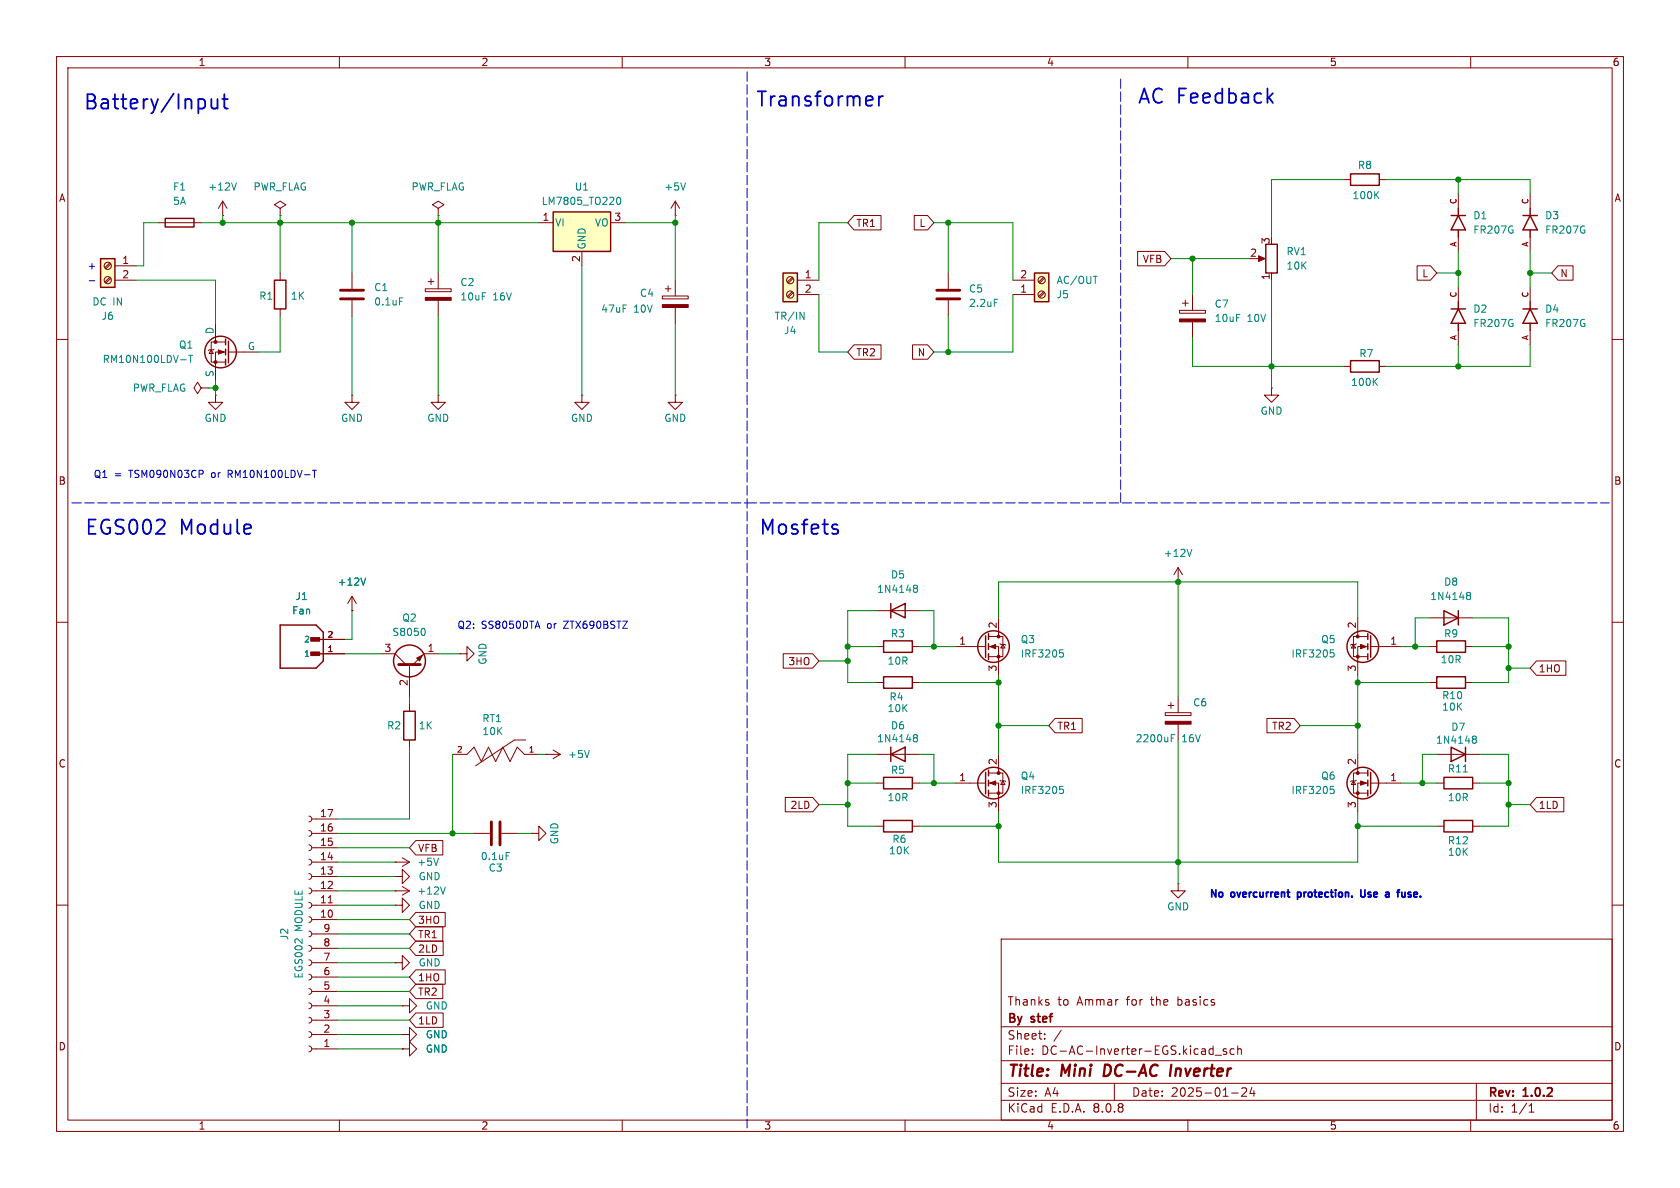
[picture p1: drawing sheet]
<svg xmlns="http://www.w3.org/2000/svg" width="297mm" height="210mm" viewBox="0 0 297 210" stroke-linecap="round" stroke-linejoin="round" font-family="sans-serif">
<g fill="none" stroke="#840000" stroke-width=".18">
<path d="M10 10h277v190h-277zM12 12h273v186h-273zM60 10v2M110 10v2M160 10v2M210 10v2M260 10v2M27.9 39.4h7.7M10 60h2M285 60h2M10 110h2M285 110h2"/>
<path d="M10 160h2M177 166h108v32h-108zM285 160h2M60 198v2M110 198v2M160 198v2M177 194.5h108M177 191.5h108M177 187.5h108M177 181.5h108M182.5 186.3v.1M182.5 185.5v.1"/>
<path d="M184.7 183.6v.1M184.7 182.8v.1M187.6 182.1l-1.3 2M197 191.5v3M210 198v2M214 185.4l.5 .1M214.5 184.9v1.5M214.5 186.3l-.5 .1M214.8 186.5h1.2M216.8 185.5l-.3-.1-.3 .2 .1 .2 .5 .2v.3h-.6M217.7 193.2h1.2M218.2 185.5l-.5-.1-.2 .3v.4l.1 .2h.6"/>
<path d="M218.8 185.5l.2-.1 .4 .1 .1 .9M218.8 184.9v1.5M219.5 192.4l.6-.1 .2 .1 .1 .3-.9 1.1h.9M221.3 192.2l-.3 1.1h.9M221.7 192.8v1M260 198v2M261 191.5v6.5M270.3 196.6h.9M270.3 195.5l.4-.4v1.5"/>
</g>
<path d="M195.4 188.2l-.3 2h.5M207.1 188.2l-.3 2" fill="none" stroke="#840000" stroke-width=".4"/>
<path d="M29.2 38.6h5.1v1.5h-5.1z" fill="none" stroke="#840000" stroke-width=".25"/>
<path d="M138.4 48.3h2.6v5h-2.6z" fill="#ffffc2"/>
<g fill="none" stroke="#840000" stroke-width=".25">
<path d="M238.8 30.7h5v2.1h-5zM138.4 48.3h2.6v5h-2.6zM223.8 43.2h2v5.1h-2zM157.5 108l2.5-1.3v2.5zM157.5 106.7v2.5M241.8 112v1M241.8 113.8v1M241.8 115.6v1M242.3 112.4v3.8M254 119.6h5.1v2.1h-5.1zM254 113.3h5.1v2h-5.1zM255.3 108l2.5 1.2-2.5 1.3z"/>
<path d="M257.8 108v2.5M241.8 136.1v1.1M241.8 137.9v1M241.8 139.7v1M242.3 136.5v3.8M255.3 137.4h5v2h-5zM256.5 132.1l2.6 1.3-2.6 1.2zM259.1 132.1v2.5M255.3 145h5v2.1h-5z"/>
<circle cx="240.9" cy="114.3" r="2.79"/>
<circle cx="240.9" cy="138.4" r="2.79"/>
</g>
<g fill="none" stroke="#840000" stroke-width=".18">
<path d="M77.5 36.8l1-.6-1-.6-1 .6 1 .6v1.3M77.5 38.1h.1M119.4 38.1h.1M119.4 35.6l-.8 1.2M119.4 35.6v2.5M119.4 35.6l.7 1.2M237.5 31.8h1.3M243.8 31.8h1.3M62.2 48.3v2.8M62.2 53.1v2.8M75.2 51.1h4.6v.5h-4.6zM75.7 49.8h1"/>
<path d="M76.2 49.3v1M77.5 48.3v2.8M77.5 53.1v2.8M140.1 51.6l-.9 .8M140.1 49l-.9 .9M140.2 51.7l-.8 .9M140.2 49.2l-.8 .8M141 49.5h3.8M141 52.1h3.8M167.6 48.3v2.8M167.6 53.1v2.8M222.2 45.7h1.1"/>
<path d="M224.8 48.3v1.2M38.1 69.9v1.2h1.3l-1.3 1.3-1.3-1.3h1.3M38.1 69.9h.1M62.2 69.9v1.2h1.3l-1.3 1.3-1.2-1.3h1.2M62.2 69.9h.1M77.5 69.9v1.2h1.2l-1.2 1.3-1.3-1.3h1.3M77.5 69.9h.1M102.9 69.9v1.2h1.2l-1.2 1.3-1.3-1.3h1.3M102.9 69.9h.1M119.4 69.9v1.2h1.2l-1.2 1.3-1.3-1.3h1.3M119.4 69.9h.1M224.8 68.6v1.3h1.3l-1.3 1.2-1.3-1.2h1.3"/>
<path d="M224.8 68.6h.1M154.9 108h7.7M208.3 102.9h.1M208.3 100.3l-.8 1.3M208.3 100.3v2.6M208.3 100.3l.7 1.3M239.3 113.9l.3 .7h-.7zM239.8 113.8l-.2 .1h-.7l-.1 .1M240 109.2v3.3M241.8 114.3h-1.8v5.1M241.8 112.5h-2.5v3.6h2.5M242.3 114.3h5.3"/>
<path d="M252.7 114.3h1.3M252.7 109.2h7.6M259.1 114.3h1.2M239.3 138l.3 .7h-.7zM239.8 137.9l-.2 .1h-.7l-.1 .2M240 133.4v3.3M241.8 138.4h-1.8v5.1M241.8 136.7h-2.5v3.5h2.5M242.3 138.4h5.3M252.7 120.7h1.3M254 138.4h1.3M254 133.4h7.6"/>
<path d="M259.1 120.7h1.2M260.3 138.4h1.3M208.3 156.2v1.3h1.2l-1.2 1.3-1.3-1.3h1.3M208.3 156.2h.1M254 146.1h1.3M260.3 146.1h1.3M69.8 170.2h1.3v-1.3l1.3 1.3-1.3 1.3v-1.3M69.8 170.2h.1M71.1 177.8h1.3v-1.3l1.3 1.3-1.3 1.3v-1.3M71.1 177.8h.1M71.1 185.4h1.3v-1.2l1.3 1.2-1.3 1.3v-1.3M71.1 185.4h.1"/>
<path d="M71.1 182.9h1.3v-1.3l1.3 1.3-1.3 1.3v-1.3M71.1 182.9h.1"/>
<circle cx="139.7" cy="49.5" r=".63"/>
<circle cx="139.7" cy="52.1" r=".63"/>
</g>
<g fill="none" stroke="#008484" stroke-width=".18">
<path d="M121.2 32.3l-.4 1.3M243.2 34.4l.6 .7M243.8 33.9l-.8 .7M70.6 52.6h.6M141.4 55.2l.7 1.3v-1.3M175.8 52.9h.6M210.7 97.1l-.4 1.3M161.6 103.9l.1 .1M161.6 103.5l.4-.1 .1 .2 .1 .2-.2 .2M161.7 104h.3M161.7 104l-.1 .1M162 104l.2 .2-.1 .4-.1 .1h-.4"/>
<path d="M235.2 114.9h.6M235.3 115.4h.3l.3 .2-.1 .4-.5 .1M259.4 104.8l.3-.1 .2 .1 .1 .2-.3 .3M259.4 105.2l.1 .1M259.5 105.3h.2M259.5 105.3h-.1M259.7 105.3l.3 .2-.1 .4-.2 .1-.3-.1M235.2 139h.6M235.3 139.5h.3l.3 .2-.1 .5-.5 .1M258.7 136.5h.7M260.4 130.6l.1 .1M260.4 130.2l.4-.1 .1 .1 .1 .2-.2 .3"/>
<path d="M260.5 130.7h.3M260.5 130.7h-.1M260.8 130.7l.2 .2-.1 .4-.1 .1-.4-.1"/>
</g>
<g fill="#840000" stroke="#840000" stroke-width=".18">
<path d="M75.2 52.6h4.6v.5h-4.6z"/>
<path d="M222.5 45.2l1.1 .5-1.1 .5z"/>
<path d="M240.5 113.9l1.1 .4-1.1 .4z"/>
<path d="M240.5 138l1.1 .4-1.1 .4z"/>
<circle cx="240" cy="116.1" r=".25"/>
<circle cx="240" cy="112.5" r=".25"/>
<circle cx="240" cy="140.2" r=".25"/>
<circle cx="240" cy="136.7" r=".25"/>
</g>
<path d="M60.2 52.8h4.1M60.2 51.3h4.1M165.6 52.8h4.1M165.6 51.3h4.1" fill="none" stroke="#840000" stroke-width=".51"/>
<path d="M97.8 37.5h10.1v7h-10.1z" fill="#ffffc2"/>
<g fill="none" stroke="#840000" stroke-width=".25">
<path d="M97.8 37.5h10.1v7h-10.1zM49.5 110.5h6.4l1.2 1.3v5l-1.2 1.3h-6.4zM156.2 119.6h5.1v2.1h-5.1zM156.2 113.3h5.1v2h-5.1zM157.5 133.4l2.5-1.3v2.5zM157.5 132.1v2.5M174.2 136.5v3.8M174.8 136.1v1.1M174.8 137.9v1M174.8 139.7v1M156.2 145h5.1v2.1h-5.1z"/>
<circle cx="72.4" cy="116.8" r="2.82"/>
<circle cx="175.6" cy="138.4" r="2.79"/>
</g>
<g fill="none" stroke="#840000" stroke-width=".18">
<path d="M95.2 39.4h2.6M107.9 39.4h2.6M102.9 44.5v2.5M117.1 52.3h4.6v.5h-4.6zM117.6 51.1h1M118.1 50.5v1.1M119.4 49.5v2.8M119.4 54.4v2.8M208.5 54.9h4.6v.5h-4.6zM209 53.6h1.1M209.5 53.1v1M210.8 52.1v2.8"/>
<path d="M210.8 56.9v2.8M55.9 115.6h5.1M55.9 113h5.1M62.2 108h.1M62.2 105.4l-.7 1.3M62.2 105.4v2.6M62.2 105.4l.8 1.3M67.3 115.6h2.5l2 1.9M72.4 117.5v5.7M77.5 115.6h-2.6l-1.9 1.9M154.9 114.3h1.3M161.3 114.3h1.3"/>
<path d="M154.9 120.7h1.3M154.9 133.4h7.7M161.3 120.7h1.3M168.9 138.4h5.3M174.8 138.4h1.7v5.1M174.8 136.7h2.5v3.5h-2.5M176.5 133.4v3.3M176.8 137.9l.1 .1h.8l.1 .2M177.3 138l.4 .7h-.8zM54.6 144.3l.4 .1 .1 .4-.1 .3-.4 .2M54.6 146.8l.4 .2 .1 .3-.1 .4-.4 .1M54.6 149.4l.4 .1 .1 .4-.1 .3-.4 .2"/>
<path d="M54.6 151.9l.4 .1 .1 .4-.1 .4-.4 .1M54.6 154.4l.4 .2 .1 .3-.1 .4-.4 .1M54.6 157l.4 .1 .1 .4-.1 .3-.4 .2M54.6 159.5l.4 .2 .1 .3-.1 .4-.4 .1M55.1 144.8h4.6M55.1 147.3h4.6M55.1 149.9h4.6M55.1 152.4h4.6M55.1 154.9h4.6M55.1 157.5h4.6M58 159.6h.8M154.9 146.1h1.3"/>
<path d="M161.3 146.1h1.3M54.6 162.1l.4 .1 .1 .4-.1 .3-.4 .2M54.6 164.6l.4 .1 .1 .4-.1 .4-.4 .1M54.6 167.1l.4 .2 .1 .3-.1 .4-.4 .1M54.6 169.7l.4 .1 .1 .4-.1 .3-.4 .2M54.6 172.2l.4 .2 .1 .3-.1 .4-.4 .1M54.6 174.8l.4 .1 .1 .4-.1 .3-.4 .2M54.6 177.3l.4 .1 .1 .4-.1 .4-.4 .1M54.6 179.8l.4 .2 .1 .3-.1 .4-.4 .1M55.1 160h4.6M55.1 162.6h4.6M55.1 165.1h4.6"/>
<path d="M55.1 167.6h4.6M55.1 170.2h4.6M55.1 172.7h4.6M55.1 175.3h4.6M55.1 177.8h4.6M54.6 182.4l.4 .1 .1 .4-.1 .3-.4 .2M54.6 184.9l.4 .2 .1 .3-.1 .4-.4 .1M55.1 180.3h4.6M55.1 182.9h4.6M55.1 185.4h4.6"/>
</g>
<path d="M109.2 34.9h.1a.68 .68 0 0 1 .5 .6 .68 .68 0 0 1-.5 .6 .84 .84 0 0 1-.1-1.2zM64.6 102.2l-.4 1.2M74.9 111.1a.79 .79 0 0 1 0 1.2M161.6 130.3l.1 .1M161.6 129.9h.4l.1 .1 .1 .2-.2 .2M161.7 130.4h.3M161.7 130.4l-.1 .1M162 130.4l.2 .3-.1 .3-.1 .1h-.4M187.3 139h.7M187.5 139.5h.3l.2 .2v.5l-.5 .1" fill="none" stroke="#008484" stroke-width=".18"/>
<g fill="#840000" stroke="#840000" stroke-width=".18">
<path d="M175 138.4l1-.4v.8z"/>
<path d="M117.1 53.8h4.6v.6h-4.6z"/>
<path d="M73.7 116.3l1-.5-.5 1z"/>
<path d="M54.9 112.7h1.6v.6h-1.6z"/>
<path d="M54.9 115.3h1.6v.6h-1.6z"/>
<path d="M208.5 56.4h4.6v.5h-4.6z"/>
<circle cx="176.5" cy="140.2" r=".25"/>
<circle cx="176.5" cy="136.7" r=".25"/>
</g>
<path d="M70.5 117.5h3.8" fill="none" stroke="#840000" stroke-width=".51"/>
<path d="M182.9 48.3h2.5v5h-2.5z" fill="#ffffc2"/>
<g fill="none" stroke="#840000" stroke-width=".25">
<path d="M48.5 49.5h2v5.1h-2zM182.9 48.3h2.5v5h-2.5zM256.5 54.6h2.6M257.8 53.3v1.3M257.8 57.2v1.2M257.8 54.6l1.3 2.6h-2.6zM238.8 63.8h5v2h-5zM174.2 112.4v3.8M174.8 112v1M174.8 113.8v1M174.8 115.6v1M71.4 125.7h2v5.1h-2z"/>
<path d="M156.2 137.4h5.1v2h-5.1z"/>
<circle cx="175.6" cy="114.3" r="2.79"/>
</g>
<g fill="none" stroke="#840000" stroke-width=".18">
<path d="M49.5 48.3v1.2M49.5 54.6v1.3M179.1 52.1h3.8M179.1 49.5h3.8M184.5 49l-.9 .9M184.5 51.6l-.9 .8M184.7 49.2l-.9 .8M184.7 51.7l-.9 .9M257.8 50.8v2.5M257.8 58.4v2.6M237.5 64.8h1.3M243.8 64.8h1.3"/>
<path d="M81.3 115.6h1.2v-1.3l1.3 1.3-1.3 1.2v-1.2M81.3 115.6h.1M168.9 114.3h5.3M174.8 114.3h1.7v5.1M174.8 112.5h2.5v3.6h-2.5M176.5 109.2v3.3M176.8 113.8l.1 .1h.8l.1 .1M177.3 113.9l.4 .7h-.8zM72.4 124.5v1.2M72.4 130.8v1.3M80 133.4h2.5l1.3-1.3 1.3 2.5 1.3-2.5 1.2 2.5 1.3-2.5 1.3 2.5 1.2-2.5 1.3 1.3h2.5M93 130.8h-2.1l-6.8 4.6"/>
<path d="M96.5 133.4h.1M96.5 133.4h2.6M97.8 132.6l1.3 .8M99.1 133.4l-1.3 .7M154.9 138.4h1.3M161.3 138.4h1.3M206 126h4.6v.5h-4.6zM206.5 124.7h1M207 124.2v1M208.3 123.2v2.8M208.3 128v2.8M69.8 152.4h.1"/>
<path d="M69.8 157.5h.1M69.8 154.9h1.3v-1.2l1.3 1.2-1.3 1.3v-1.3M69.8 154.9h.1M69.8 152.4h2.6M69.8 157.5h2.6M71.1 151.6l1.3 .8M71.1 156.7l1.3 .8M72.4 152.4l-1.3 .8M72.4 157.5l-1.3 .7M83.8 147.3h2.8M88.6 147.3h2.8M94 147.3h1.2v-1.2l1.3 1.2-1.3 1.3v-1.3"/>
<path d="M94 147.3h.1M69.8 160h1.3v-1.2l1.3 1.2-1.3 1.3v-1.3M69.8 160h.1"/>
<circle cx="184.1" cy="52.1" r=".63"/>
<circle cx="184.1" cy="49.5" r=".63"/>
</g>
<path d="M193.3 48.8h.7M243 67.4l.5 .7M243.5 66.9l-.7 .7M187.3 114.9h.7M187.5 115.4h.3l.2 .2-.1 .5h-.4M104.2 132.7l-.4 1.2M207.1 130.5h.4M207.1 129.9h.6M77.5 151.7l-.4 1.3M78.7 156.8l-.4 1.3M89.5 150.7h.6" fill="none" stroke="#008484" stroke-width=".18"/>
<g fill="#840000" stroke="#840000" stroke-width=".18">
<path d="M206 127.5h4.6v.5h-4.6z"/>
<path d="M175 114.3l1-.4v.8z"/>
<circle cx="176.5" cy="116.1" r=".25"/>
<circle cx="176.5" cy="112.5" r=".25"/>
</g>
<path d="M86.9 145.3v4.1M88.4 145.3v4.1" fill="none" stroke="#840000" stroke-width=".51"/>
<path d="M17.8 45.7h2.5v5.1h-2.5z" fill="#ffffc2"/>
<g fill="none" stroke="#840000" stroke-width=".25">
<path d="M256.5 38.1h2.6M257.8 36.8v1.3M257.8 38.1l1.3 2.5h-2.6zM269.2 38.1h2.6M270.5 36.8v1.3M270.5 38.1l1.3 2.5h-2.6zM17.8 45.7h2.5v5.1h-2.5zM39.9 59.9v1.1M257.8 40.6v1.3M269.2 54.6h2.6M270.5 40.6v1.3M270.5 53.3v1.3"/>
<path d="M270.5 57.2v1.2M270.5 54.6l1.3 2.6h-2.6zM39.9 61.7v1M39.9 63.5v1M40.4 60.3v3.8"/>
<circle cx="39" cy="62.2" r="2.79"/>
</g>
<g fill="none" stroke="#840000" stroke-width=".18">
<path d="M39.4 38.1h.1M39.4 35.6l-.8 1.2M39.4 35.6v2.5M39.4 35.6l.7 1.2M49.5 36.8l1-.6-1-.6-1 .6 1 .6v1.3M49.5 38.1h.1M151 38.1h4.8v2.5h-4.8l-1.1-1.2zM161.6 38.1h2.4l1.1 1.3-1.1 1.2h-2.4zM257.8 34.3v2.5M270.5 34.3v2.5M19.4 49l-.9 .9M19.4 46.5l-.9 .8"/>
<path d="M19.6 49.2l-.9 .8M19.6 46.7l-.9 .8M20.3 47h3.8M20.3 49.5h3.8M38.1 57.2v3.3M201.1 44.4h4.8l1.1 1.3-1.1 1.3h-4.8zM250.5 47h2.4l1.1 1.3-1.1 1.2h-2.4zM257.8 41.9v2.6M270.5 41.9v2.6M270.5 50.8v2.5M270.5 58.4v2.6M275.4 47h2.7v2.5h-2.7l-1.1-1.2z"/>
<path d="M35.6 68.6l-.7-1-.6 1 .6 1 .7-1h1.2M36.8 68.6h.1M37.3 61.8l.4 .7h-.7zM37.8 61.7l-.1 .1h-.7l-.2 .2M39.9 62.2h-1.8v5.1M39.9 60.5h-2.6v3.5h2.6M40.4 62.2h5.3M151 61h4.8v2.5h-4.8l-1.1-1.3zM161.3 61h2.7l1.1 1.2-1.1 1.3h-2.7zM55.9 115.6h5.1M55.9 113h5.1M62.2 108h.1"/>
<path d="M138.5 115.6h5.2l1.1 1.2-1.1 1.3h-5.2zM271.6 116.8h5.2v2.6h-5.2l-1.1-1.3zM186.5 127h4.8v2.5h-4.8l-1.1-1.2zM224 127h4.8l1.1 1.3-1.1 1.2h-4.8zM73.5 148.6h4.8v2.5h-4.8l-1.1-1.2zM138.8 141h4.9l1.1 1.2-1.1 1.3h-4.9zM271.6 141h4.9v2.5h-4.9l-1.1-1.3zM73.5 163.8h4.8v2.6h-4.8l-1.1-1.3zM73.5 166.4h4.8v2.5h-4.8l-1.1-1.3zM73.5 174h4.8v2.5h-4.8l-1.1-1.2zM73.5 179.1h4.8v2.5h-4.8l-1.1-1.3zM73.5 161.3h5.2v2.5h-5.2l-1.1-1.2z"/>
<path d="M73.5 171.4h5.2v2.6h-5.2l-1.1-1.3zM71.1 182.9h.1M71.1 185.4h.1"/>
<circle cx="19" cy="49.5" r=".63"/>
<circle cx="19" cy="47" r=".63"/>
</g>
<g fill="#840000" stroke="#840000" stroke-width=".18">
<path d="M38.6 61.8l1 .4-1 .4z"/>
<circle cx="38.1" cy="64" r=".25"/>
<circle cx="38.1" cy="60.5" r=".25"/>
</g>
<path d="M41.8 32.3l-.4 1.3M31.9 63.6h1M33.3 62.8h.8M33.7 62.8v1.3M64.6 102.2l-.4 1.2" fill="none" stroke="#008484" stroke-width=".18"/>
<g fill="none" stroke="#0000c2" stroke-width=".32">
<path d="M35.8 17.5l.5 .5v.7l-.5 .5M37.4 17.5v1.3l.1 .3a.69 .69 0 0 0 1-.1M38.5 17.5v1.7M39.3 17.5h1M39.7 16.7v2.1l.1 .3 .5 .1M153.9 17l.3 .1 .1 .5-1.2 .2M154.2 18.6l-.3 .1M155.4 17v1.7M156.1 17a.65 .65 0 0 0-.7 .5M224.3 17.2l.7 1M225 16.5l-.9 1M147.5 93.5l.6 .2 .1 .3-.4 .4h-.5"/>
<path d="M147.5 92.7l.6 .1M227.5 157.7h.5M227.7 157.3v1.1l.3 .2M229.4 158.5l.4 .1M229.4 157.7v1.3M229.8 157.7l-.4 .1M239 158.4v.2M240.6 157.3v1l.2 .3 .4-.1 .1-.2v-1M247.4 157.3l-.3 .2v1.1M248.9 158.5h.5M249.4 157.8l-.3-.1-.2 .2 .1 .2 .4 .1"/>
</g>
<path d="M15.8 49.6h.9M35.8 83.2l.1 .2-.1 .3M55.2 83.1h.7M55.6 83.1v1.3" fill="none" stroke="#0000c2" stroke-width=".18"/>
<path d="M132.1 12.7v186.7M198.1 14v74.9M12.7 88.9h119.4M132.1 88.9h152.4" fill="none" stroke="#0000c2" stroke-width=".18" stroke-dasharray="1.7 .6"/>
<g fill="none" stroke="#008400" stroke-width=".18">
<path d="M27.9 39.4h-2.5v7.6h-1.3M35.6 39.4h59.6M39.4 38.1v1.3M49.5 38.1v10.2M62.2 39.4v8.9M77.5 38.1v10.2M110.5 39.4h8.9M119.4 38.1v11.4M149.9 39.4h-5.1v10.1M165.1 39.4h14v10.1M167.6 39.4v8.9M237.5 31.8h-12.7v10.1"/>
<path d="M245.1 31.8h25.4v2.5M257.8 31.8v2.5M24.1 49.5h14v7.7M49.5 55.9v6.3h-3.8M62.2 55.9v14M77.5 55.9v14M102.9 47v22.9M119.4 57.2v12.7M144.8 52.1v10.1h5.1M167.6 55.9v6.3M179.1 52.1v10.1h-14M207 45.7h14"/>
<path d="M210.8 59.7v5.1h26.7M210.8 45.7v6.4M224.8 49.5v19.1M254 48.3h3.8M257.8 44.5v6.3M270.5 48.3h3.8M270.5 44.5v6.3M36.8 68.6h1.3M38.1 67.3v2.6M257.8 61v3.8M270.5 61v3.8h-25.4M61 115.6h6.3"/>
<path d="M62.2 108v5h-1.2M77.5 115.6h3.8M144.8 116.8h5.1M149.9 114.3h5M154.9 108h-5v12.7h5M162.6 108h2.5v6.3M162.6 114.3h6.3M176.5 109.2v-6.3h63.5v6.3M176.5 119.4v14M208.3 102.9v20.3M240 119.4v14M247.6 114.3h5.1"/>
<path d="M252.7 109.2h-2.5v5.1M260.3 109.2h6.4v11.5h-6.4M260.3 114.3h6.4M266.7 118.1h3.8M72.4 132.1v12.7h-12.7M72.4 123.2v1.3M80 133.4v13.9M95.2 133.4h1.3M149.9 138.4h5M154.9 133.4h-5v12.7h5M162.6 133.4h2.5v5M162.6 138.4h6.3"/>
<path d="M162.6 120.7h13.9M176.5 128.3h8.9M208.3 130.8v25.4M229.9 128.3h10.1M240 120.7h12.7M247.6 138.4h6.4M254 133.4h-2.5v5M261.6 133.4h5.1v12.7h-5.1M261.6 138.4h5.1M59.7 152.4h10.1M59.7 147.3h24.1M59.7 149.9h12.7"/>
<path d="M59.7 157.5h10.1M59.7 154.9h10.1M91.4 147.3h2.6M144.8 142.2h5.1M162.6 146.1h13.9M176.5 143.5v8.9h63.5v-8.9M240 146.1h14M266.7 142.2h3.8M59.7 162.6h12.7M59.7 160h10.1M59.7 170.2h10.1M59.7 175.3h12.7"/>
<path d="M59.7 167.6h12.7M59.7 172.7h12.7M59.7 177.8h11.4M59.7 165.1h12.7M59.7 180.3h12.7M59.7 182.9h11.4M59.7 185.4h11.4"/>
</g>
<g fill="#008400" stroke="#008400" stroke-width=".18">
<circle cx="266.7" cy="142.2" r=".46"/>
<circle cx="266.7" cy="114.3" r=".46"/>
<circle cx="250.2" cy="114.3" r=".46"/>
<circle cx="266.7" cy="138.4" r=".46"/>
<circle cx="266.7" cy="118.1" r=".46"/>
<circle cx="165.1" cy="138.4" r=".46"/>
<circle cx="176.5" cy="146.1" r=".46"/>
<circle cx="149.9" cy="138.4" r=".46"/>
<circle cx="149.9" cy="116.8" r=".46"/>
<circle cx="176.5" cy="128.3" r=".46"/>
<circle cx="176.5" cy="120.7" r=".46"/>
<circle cx="257.8" cy="64.8" r=".46"/>
<circle cx="224.8" cy="64.8" r=".46"/>
<circle cx="270.5" cy="48.3" r=".46"/>
<circle cx="257.8" cy="48.3" r=".46"/>
<circle cx="257.8" cy="31.8" r=".46"/>
<circle cx="240" cy="146.1" r=".46"/>
<circle cx="240" cy="128.3" r=".46"/>
<circle cx="240" cy="120.7" r=".46"/>
<circle cx="251.5" cy="138.4" r=".46"/>
<circle cx="208.3" cy="152.4" r=".46"/>
<circle cx="208.3" cy="102.9" r=".46"/>
<circle cx="210.8" cy="45.7" r=".46"/>
<circle cx="38.1" cy="68.6" r=".46"/>
<circle cx="39.4" cy="39.4" r=".46"/>
<circle cx="149.9" cy="114.3" r=".46"/>
<circle cx="167.6" cy="39.4" r=".46"/>
<circle cx="167.6" cy="62.2" r=".46"/>
<circle cx="165.1" cy="114.3" r=".46"/>
<circle cx="149.9" cy="142.2" r=".46"/>
<circle cx="80" cy="147.3" r=".46"/>
<circle cx="77.5" cy="39.4" r=".46"/>
<circle cx="119.4" cy="39.4" r=".46"/>
<circle cx="62.2" cy="39.4" r=".46"/>
<circle cx="49.5" cy="39.4" r=".46"/>
</g>
<g font-size="3.5" fill="#0000c2">
<text x="14.6" y="19.8">Battery/Input</text>
<text x="133.5" y="19.3">Transformer</text>
<text x="201" y="18.8">AC Feedback</text>
<text x="14.9" y="95">EGS002</text>
<text x="31.8" y="95">Module</text>
<text x="134.1" y="95">Mosfets</text>
</g>
<g font-size="2.8" fill="#840000">
<text x="178" y="190.9">Title:</text>
<text x="187.7" y="190.9">Mini</text>
<text x="196" y="190.9">DC-AC</text>
<text x="208.5" y="190.9">Inverter</text>
</g>
<g font-size="2.1" fill="#840000">
<text x="178" y="178">Thanks</text>
<text x="186.9" y="178">to</text>
<text x="190.5" y="178">Ammar</text>
<text x="199.3" y="178">for</text>
<text x="203.8" y="178">the</text>
<text x="208.6" y="178">basics</text>
<text x="178" y="184">Sheet:</text>
<text x="178" y="181.2">By</text>
<text x="182.4" y="181.2">stef</text>
<text x="178" y="186.7">File:</text>
<text x="184.1" y="186.7">DC-AC-Inverter-EGS.kicad_sch</text>
<text x="178" y="196.9">KiCad</text>
<text x="178" y="194.1">Size:</text>
<text x="184.7" y="194.1">A4</text>
<text x="185.7" y="196.9">E.D.A.</text>
<text x="193.3" y="196.9">8.0.8</text>
<text x="200" y="194.1">Date:</text>
<text x="207" y="194.1">2025-01-24</text>
<text x="263" y="194.3">Rev:</text>
<text x="263" y="196.9">Id:</text>
<text x="267.1" y="196.9">1/1</text>
<text x="269.4" y="194.3">1.0.2</text>
</g>
<g font-size="1.8" fill="#840000">
<text x="35" y="11.9">1</text>
<text x="85" y="11.9">2</text>
<text x="135" y="11.9">3</text>
<text x="185" y="11.9">4</text>
<text x="235" y="11.9">5</text>
<text x="285" y="11.9">6</text>
<text x="10.3" y="35.9">A</text>
<text x="285.3" y="35.9">A</text>
<text x="95.8" y="39.1">1</text>
<text x="108.5" y="39.1">3</text>
<text x="151.3" y="40.3">TR1</text>
<text x="162.4" y="40.3">L</text>
<text x="21.5" y="46.7">1</text>
<text x="102.6" y="46.4" transform="rotate(-90 102.6 46.4)">2</text>
<text x="201.9" y="46.7">VFB</text>
<text x="220.9" y="45.5">2</text>
<text x="224.5" y="43.3" transform="rotate(-90 224.5 43.3)">3</text>
<text x="21.5" y="49.3">2</text>
<text x="142.2" y="49.3">1</text>
<text x="142.2" y="51.8">2</text>
<text x="180.3" y="51.8">1</text>
<text x="180.3" y="49.3">2</text>
<text x="224.5" y="49.6" transform="rotate(-90 224.5 49.6)">1</text>
<text x="251.3" y="49.2">L</text>
<text x="275.7" y="49.2">N</text>
<text x="151.3" y="63.2">TR2</text>
<text x="162.1" y="63.2">N</text>
<text x="10.3" y="85.9">B</text>
<text x="285.3" y="85.9">B</text>
<text x="176.3" y="111.2" transform="rotate(-90 176.3 111.2)">2</text>
<text x="239.8" y="111.2" transform="rotate(-90 239.8 111.2)">2</text>
<text x="67.9" y="115.3">3</text>
<text x="75.5" y="115.3">1</text>
<text x="139.3" y="117.8">3HO</text>
<text x="169.5" y="114">1</text>
<text x="176.3" y="118.8" transform="rotate(-90 176.3 118.8)">3</text>
<text x="239.8" y="118.8" transform="rotate(-90 239.8 118.8)">3</text>
<text x="245.7" y="114">1</text>
<text x="271.9" y="119.1">1HO</text>
<text x="72.1" y="121.4" transform="rotate(-90 72.1 121.4)">2</text>
<text x="186.8" y="129.2">TR1</text>
<text x="224.8" y="129.2">TR2</text>
<text x="10.3" y="135.9">C</text>
<text x="176.3" y="135.3" transform="rotate(-90 176.3 135.3)">2</text>
<text x="239.8" y="135.3" transform="rotate(-90 239.8 135.3)">2</text>
<text x="285.3" y="135.9">C</text>
<text x="139.6" y="143.2">2LD</text>
<text x="169.5" y="138.2">1</text>
<text x="176.3" y="142.9" transform="rotate(-90 176.3 142.9)">3</text>
<text x="239.8" y="142.9" transform="rotate(-90 239.8 142.9)">3</text>
<text x="245.7" y="138.2">1</text>
<text x="271.9" y="143.2">1LD</text>
<text x="56.5" y="149.6">15</text>
<text x="56.5" y="147.1">16</text>
<text x="56.5" y="144.5">17</text>
<text x="56.5" y="154.7">13</text>
<text x="56.5" y="152.1">14</text>
<text x="73.8" y="150.8">VFB</text>
<text x="56.5" y="159.8">11</text>
<text x="56.5" y="157.2">12</text>
<text x="56.5" y="162.3">10</text>
<text x="57.1" y="167.4">8</text>
<text x="57.1" y="164.8">9</text>
<text x="73.8" y="166.1">TR1</text>
<text x="73.8" y="163.5">3HO</text>
<text x="57.1" y="172.5">6</text>
<text x="57.1" y="169.9">7</text>
<text x="73.8" y="168.6">2LD</text>
<text x="73.8" y="173.7">1HO</text>
<text x="57.1" y="177.5">4</text>
<text x="57.1" y="175">5</text>
<text x="73.8" y="176.2">TR2</text>
<text x="10.3" y="185.9">D</text>
<text x="57.1" y="185.2">1</text>
<text x="57.1" y="182.6">2</text>
<text x="57.1" y="180.1">3</text>
<text x="73.8" y="181.3">1LD</text>
<text x="285.3" y="185.9">D</text>
<text x="35" y="199.9">1</text>
<text x="85" y="199.9">2</text>
<text x="135" y="199.9">3</text>
<text x="185" y="199.9">4</text>
<text x="235" y="199.9">5</text>
<text x="285" y="199.9">6</text>
</g>
<g font-size="1.8" fill="#008484">
<text x="30.5" y="33.9">F1</text>
<text x="36.7" y="33.9">+12V</text>
<text x="44.7" y="33.9">PWR_FLAG</text>
<text x="72.7" y="33.9">PWR_FLAG</text>
<text x="101.5" y="33.9">U1</text>
<text x="117.3" y="33.9">+5V</text>
<text x="239" y="35.4">100K</text>
<text x="240" y="30.1">R8</text>
<text x="30.5" y="36.4">5A</text>
<text x="95.7" y="36.4">LM7805_TO220</text>
<text x="98" y="40.2">VI</text>
<text x="105.1" y="40.2">VO</text>
<text x="260.4" y="39">D1</text>
<text x="260.4" y="41.5">FR207G</text>
<text x="273.1" y="39">D3</text>
<text x="273.1" y="41.5">FR207G</text>
<text x="103.7" y="44.2" transform="rotate(-90 103.7 44.2)">GND</text>
<text x="227.3" y="45.3">RV1</text>
<text x="227.3" y="47.9">10K</text>
<text x="45.7" y="53.2">R1</text>
<text x="51.3" y="53.2">1K</text>
<text x="66" y="51.7">C1</text>
<text x="81.3" y="50.8">C2</text>
<text x="81.3" y="53.3">10uF</text>
<text x="87.1" y="53.3">16V</text>
<text x="113" y="52.7">C4</text>
<text x="171.2" y="51.9">C5</text>
<text x="186.7" y="52.9">J5</text>
<text x="186.7" y="50.4">AC/OUT</text>
<text x="16.2" y="54.2">DC IN</text>
<text x="17.9" y="56.7">J6</text>
<text x="37.8" y="59.2" transform="rotate(-90 37.8 59.2)">D</text>
<text x="66" y="54.2">0.1uF</text>
<text x="106.2" y="55.5">47uF</text>
<text x="112" y="55.5">10V</text>
<text x="136.8" y="56.7">TR/IN</text>
<text x="138.5" y="59.3">J4</text>
<text x="171.2" y="54.5">2.2uF</text>
<text x="214.6" y="54.6">C7</text>
<text x="214.6" y="57.1">10uF</text>
<text x="220.5" y="57.1">10V</text>
<text x="260.4" y="55.5">D2</text>
<text x="260.4" y="58">FR207G</text>
<text x="273.1" y="55.5">D4</text>
<text x="273.1" y="58">FR207G</text>
<text x="18.1" y="64.4">RM10N100LDV-T</text>
<text x="31.5" y="61.8">Q1</text>
<text x="43.7" y="62">G</text>
<text x="240.2" y="63.3">R7</text>
<text x="23.4" y="69.4">PWR_FLAG</text>
<text x="37.8" y="66.7" transform="rotate(-90 37.8 66.7)">S</text>
<text x="238.7" y="68.4">100K</text>
<text x="36.1" y="74.8">GND</text>
<text x="60.2" y="74.8">GND</text>
<text x="75.4" y="74.8">GND</text>
<text x="100.8" y="74.8">GND</text>
<text x="117.3" y="74.8">GND</text>
<text x="222.8" y="73.5">GND</text>
<text x="205.6" y="98.7">+12V</text>
<text x="52.1" y="106.3">J1</text>
<text x="59.6" y="103.7">+12V</text>
<text x="155" y="105">1N4148</text>
<text x="157.4" y="102.5">D5</text>
<text x="252.7" y="106.3">1N4148</text>
<text x="255.2" y="103.7">D8</text>
<text x="51.5" y="108.8">Fan</text>
<text x="69.3" y="112.6">S8050</text>
<text x="71" y="110.1">Q2</text>
<text x="157.4" y="112.9">R3</text>
<text x="180.3" y="113.9">Q3</text>
<text x="233.5" y="113.9">Q5</text>
<text x="255.2" y="112.9">R9</text>
<text x="86.2" y="117.6" transform="rotate(-90 86.2 117.6)">GND</text>
<text x="156.8" y="117.7">10R</text>
<text x="180.3" y="116.4">IRF3205</text>
<text x="228.2" y="116.4">IRF3205</text>
<text x="254.6" y="117.4">10R</text>
<text x="157.2" y="124.1">R4</text>
<text x="210.8" y="125.1">C6</text>
<text x="254.8" y="123.8">R10</text>
<text x="254.8" y="125.8">10K</text>
<text x="68.3" y="129.1">R2</text>
<text x="73.9" y="129.1">1K</text>
<text x="85.2" y="127.9">RT1</text>
<text x="85.2" y="130.1">10K</text>
<text x="155" y="131.4">1N4148</text>
<text x="156.8" y="126.1">10K</text>
<text x="157.4" y="129.1">D6</text>
<text x="200.7" y="131.4">2200uF</text>
<text x="208.9" y="131.4">16V</text>
<text x="253.8" y="131.7">1N4148</text>
<text x="256.5" y="129.4">D7</text>
<text x="100.3" y="134.2">+5V</text>
<text x="157.4" y="137">R5</text>
<text x="255.9" y="136.8">R11</text>
<text x="156.8" y="141.8">10R</text>
<text x="180.3" y="138">Q4</text>
<text x="180.3" y="140.6">IRF3205</text>
<text x="228.2" y="140.6">IRF3205</text>
<text x="233.5" y="138">Q6</text>
<text x="255.9" y="141.8">10R</text>
<text x="98.9" y="149.4" transform="rotate(-90 98.9 149.4)">GND</text>
<text x="157.7" y="149.2">R6</text>
<text x="255.9" y="149.5">R12</text>
<text x="73.7" y="153.3">+5V</text>
<text x="73.9" y="155.8">GND</text>
<text x="84.9" y="152.2">0.1uF</text>
<text x="86.3" y="154.3">C3</text>
<text x="157.1" y="151.2">10K</text>
<text x="255.9" y="151.5">10K</text>
<text x="73.7" y="158.3">+12V</text>
<text x="73.9" y="160.9">GND</text>
<text x="206.2" y="161.1">GND</text>
<text x="51.2" y="166.3" transform="rotate(-90 51.2 166.3)">J2</text>
<text x="53.7" y="164.7" transform="rotate(-90 53.7 164.7)">MODULE</text>
<text x="53.7" y="173.1" transform="rotate(-90 53.7 173.1)">EGS002</text>
<text x="73.9" y="171">GND</text>
<text x="75.2" y="178.7">GND</text>
<text x="75.2" y="183.7">GND</text>
<text x="75.2" y="186.3">GND</text>
</g>
<g font-size="1.8" fill="#0000c2">
<text x="15.4" y="47.9">+</text>
<text x="16.5" y="84.7">Q1</text>
<text x="20.2" y="84.7">=</text>
<text x="22.9" y="84.7">TSM090N03CP</text>
<text x="37.6" y="84.7">or</text>
<text x="40.8" y="84.7">RM10N100LDV-T</text>
<text x="80.8" y="111.4">Q2:</text>
<text x="85.1" y="111.4">SS8050DTA</text>
<text x="96.8" y="111.4">or</text>
<text x="99.9" y="111.4">ZTX690BSTZ</text>
<text x="213.6" y="159.1">No</text>
<text x="217.7" y="159.1">overcurrent</text>
<text x="230.1" y="159.1">protection.</text>
<text x="242" y="159.1">Use</text>
<text x="247.1" y="159.1">a</text>
<text x="250" y="159.1">fuse.</text>
</g>
<g font-size="1.4" fill="#840000">
<text x="257.6" y="36.2" transform="rotate(-90 257.6 36.2)">C</text>
<text x="270.3" y="36.2" transform="rotate(-90 270.3 36.2)">C</text>
<text x="257.6" y="43.7" transform="rotate(-90 257.6 43.7)">A</text>
<text x="270.3" y="43.7" transform="rotate(-90 270.3 43.7)">A</text>
<text x="257.6" y="52.7" transform="rotate(-90 257.6 52.7)">C</text>
<text x="270.3" y="52.7" transform="rotate(-90 270.3 52.7)">C</text>
<text x="257.6" y="60.3" transform="rotate(-90 257.6 60.3)">A</text>
<text x="270.3" y="60.3" transform="rotate(-90 270.3 60.3)">A</text>
<text x="57.8" y="112.8">2</text>
<text x="57.8" y="115.3">1</text>
<text x="80.7" y="133.1">2</text>
<text x="93.4" y="133.1">1</text>
</g>
<g font-size="1.4" fill="#008484">
<text x="53.6" y="113.8">2</text>
<text x="53.6" y="116.3">1</text>
</g>
</svg>
